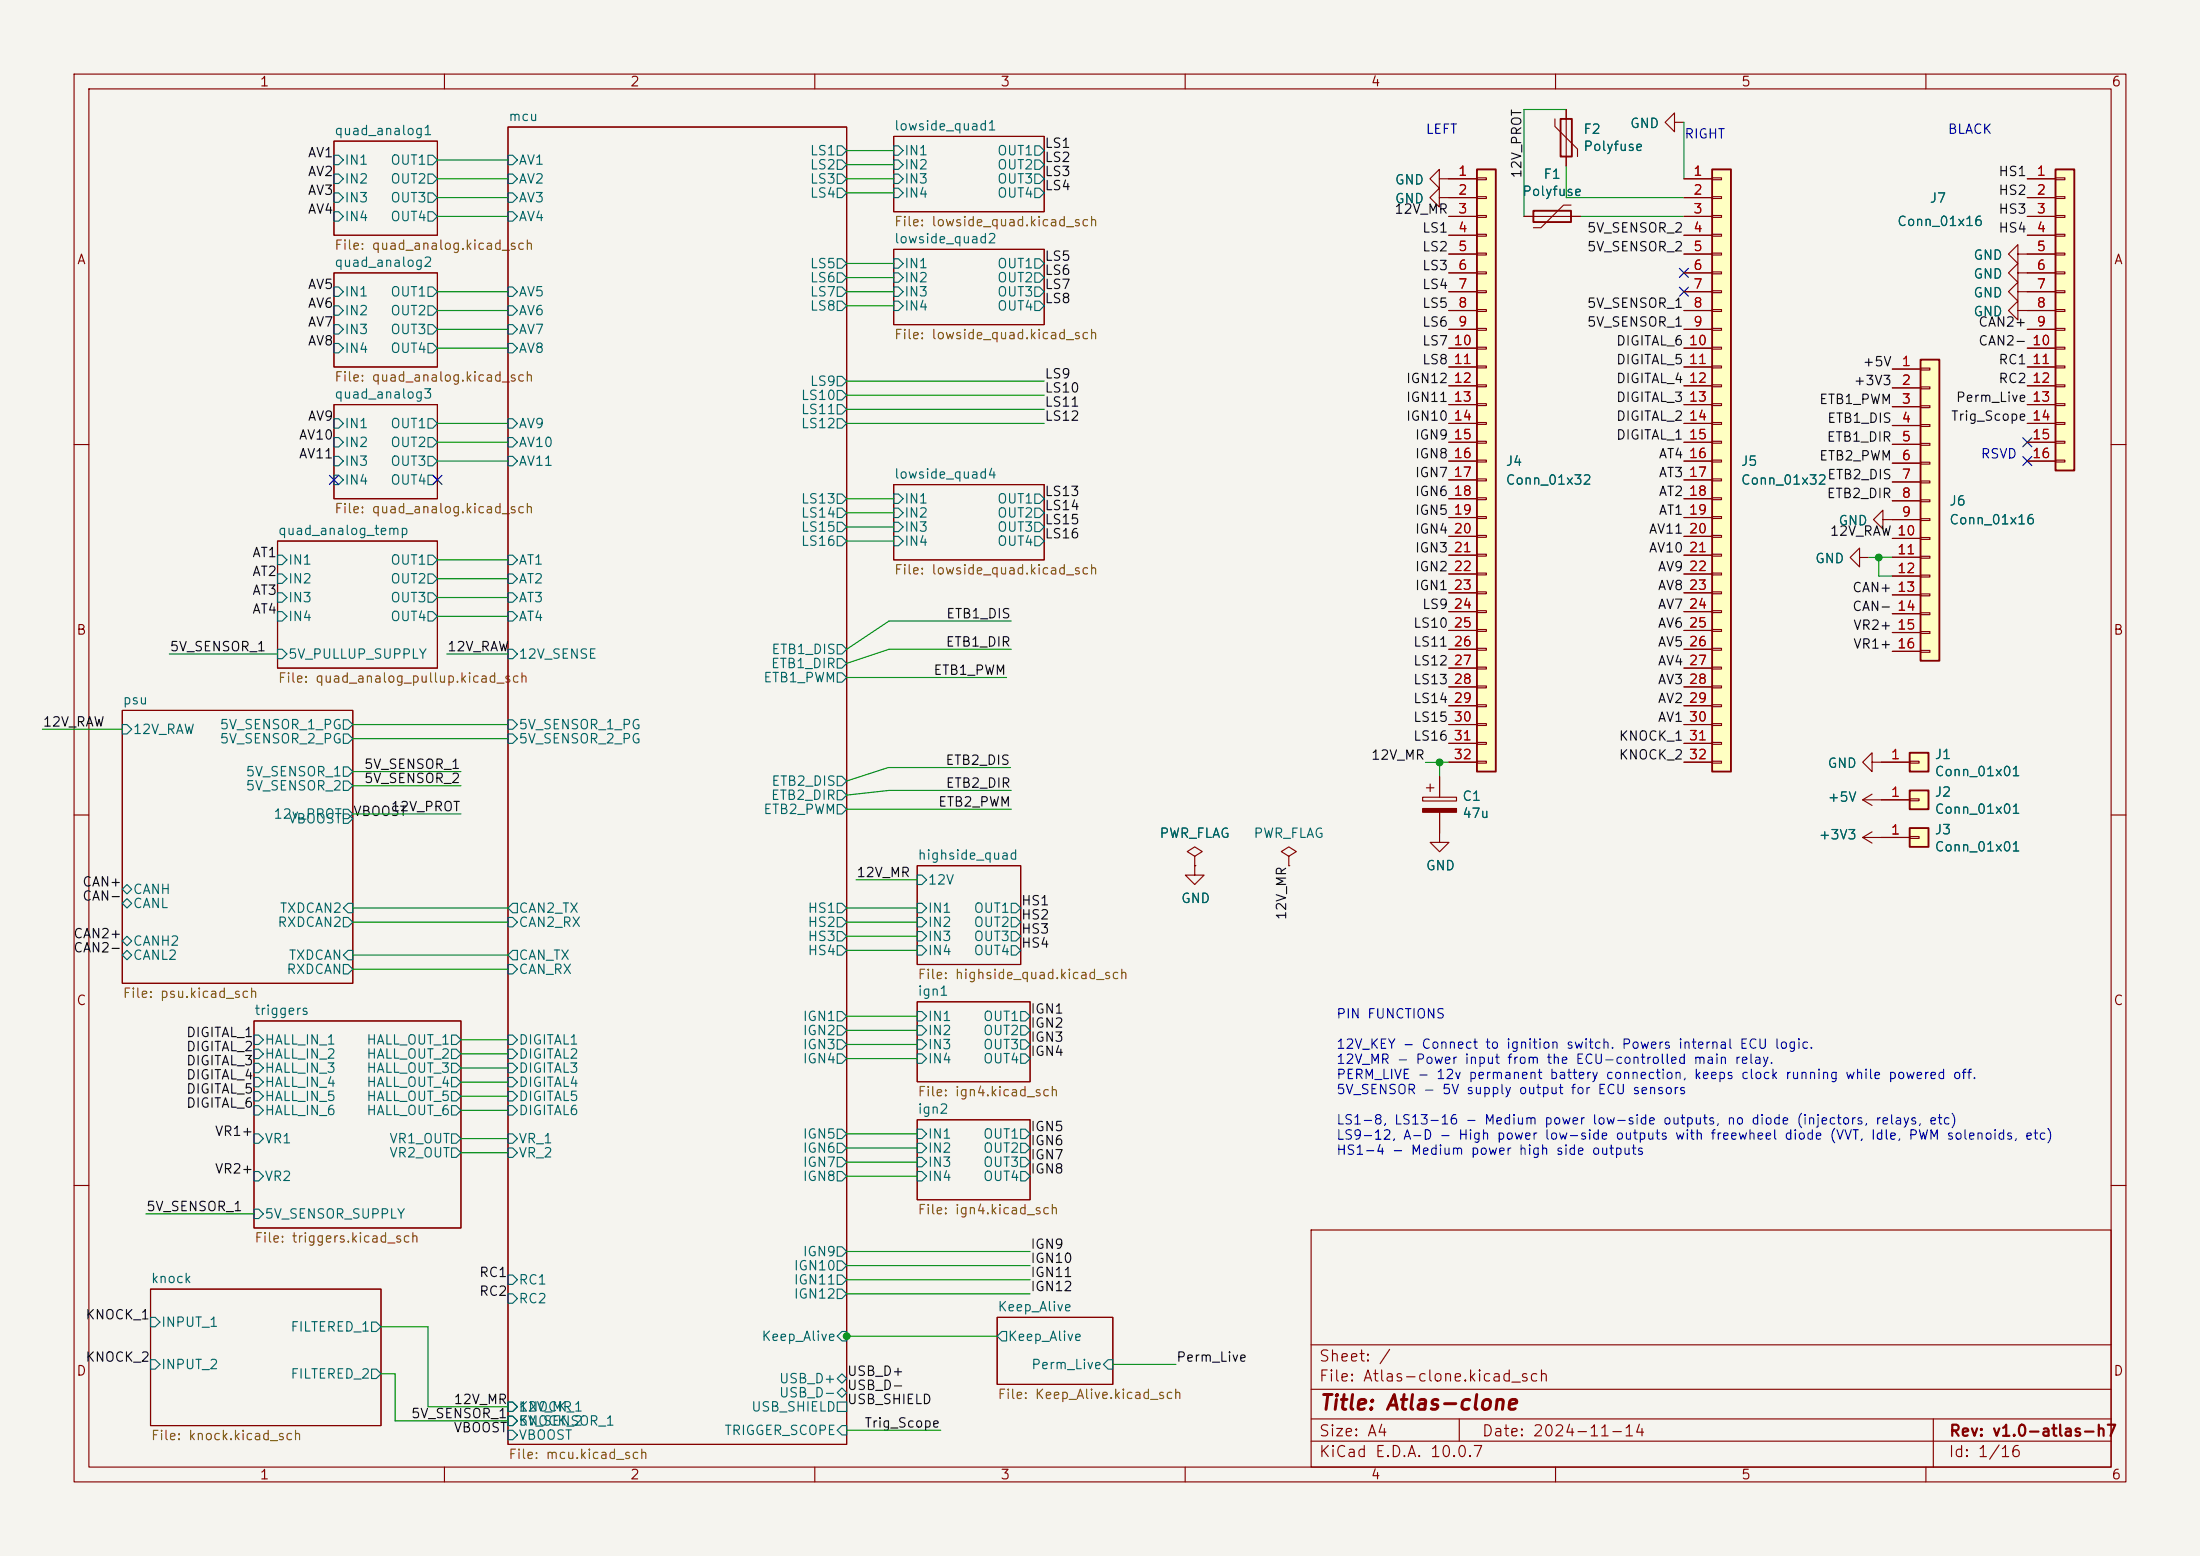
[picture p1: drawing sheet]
<svg xmlns="http://www.w3.org/2000/svg" width="297mm" height="210mm" viewBox="0 0 297 210" stroke-linecap="round" stroke-linejoin="round" font-family="sans-serif">
<path d="M0 0h297v210h-297z" fill="#f5f4ef" stroke="#f5f4ef" stroke-width=".14"/>
<g fill="none" stroke="#840000" stroke-width=".15">
<path d="M10 10h277v190h-277zM12 12h273v186h-273zM45.1 19.1h14v12.7h-14zM60 10v2M68.6 17.1h45.7v177.8h-45.7zM110 10v2M120.6 18.4h20.4v10.2h-20.4zM160 10v2M209.9 16v1.1l3.1 3v1M210 10v2M211.4 14.8v7.6M226.1 16.5v-1.3l-1.3 1.3 1.3 1.3v-1.3h1.2"/>
<path d="M260 10v2M45.1 36.8h14v12.7h-14zM120.6 33.7h20.4v10.1h-20.4zM272.4 36.8v-1.2l-1.3 1.2 1.3 1.3v-1.3h1.3M272.4 39.4v-1.3l-1.3 1.3 1.3 1.2v-1.2h1.3M45.1 54.6h14v12.7h-14zM272.4 41.9v-1.3l-1.3 1.3 1.3 1.3v-1.3h1.3M10 60h2M37.5 73h21.6v17.2h-21.6zM120.6 65.4h20.4v10.2h-20.4zM285 60h2M16.5 95.9h31.1v36.8h-31.1z"/>
<path d="M10 110h2M123.8 116.8h14v13.4h-14zM192.1 107.6h4.5v.5h-4.5zM192.6 106.3h1M193.1 105.8v1M194.3 104.8v2.8M194.3 109.6v2.8M285 110h2M34.3 137.8h27.9v27.9h-27.9zM123.8 135.2h15.3v10.8h-15.3zM123.8 151.1h15.3v10.8h-15.3zM10 160h2"/>
<path d="M20.3 174h31.1v18.4h-31.1zM134.6 177.8h15.6v9h-15.6zM177 166h108v32h-108zM285 160h2M60 198v2M110 198v2M160 198v2M177 194.5h108M177 191.5h108M177 187.5h108M177 181.5h108M197 191.5v3"/>
<path d="M210 198v2M260 198v2M261 191.5v6.5"/>
</g>
<g fill="none" stroke="#006464" stroke-width=".15">
<path d="M113 19.7h.7l.6 .6-.6 .7h-.7zM120.6 19.7h.7l.6 .6-.6 .7h-.7zM139.7 19.7h.6l.7 .6-.7 .7h-.6zM45.1 21h.6l.7 .6-.7 .6h-.6zM45.1 23.5h.6l.7 .6-.7 .7h-.6zM45.1 26h.6l.7 .7-.7 .6h-.6zM45.1 28.6h.6l.7 .6-.7 .6h-.6zM45.1 38.7h.6l.7 .7-.7 .6h-.6zM57.8 21h.6l.7 .6-.7 .6h-.6zM57.8 23.5h.6l.7 .6-.7 .7h-.6zM57.8 26h.6l.7 .7-.7 .6h-.6zM57.8 28.6h.6l.7 .6-.7 .6h-.6z"/>
<path d="M57.8 38.7h.6l.7 .7-.7 .6h-.6zM68.6 21h.6l.6 .6-.6 .6h-.6zM68.6 23.5h.6l.6 .6-.6 .7h-.6zM68.6 26h.6l.6 .7-.6 .6h-.6zM68.6 28.6h.6l.6 .6-.6 .6h-.6zM68.6 38.7h.6l.6 .7-.6 .6h-.6zM113 21.6h.7l.6 .6-.6 .7h-.7zM113 23.5h.7l.6 .6-.6 .7h-.7zM113 25.4h.7l.6 .6-.6 .7h-.7zM113 34.9h.7l.6 .7-.6 .6h-.7zM113 36.8h.7l.6 .7-.6 .6h-.7zM113 38.7h.7l.6 .7-.6 .6h-.7z"/>
<path d="M120.6 21.6h.7l.6 .6-.6 .7h-.7zM120.6 23.5h.7l.6 .6-.6 .7h-.7zM120.6 25.4h.7l.6 .6-.6 .7h-.7zM120.6 34.9h.7l.6 .7-.6 .6h-.7zM120.6 36.8h.7l.6 .7-.6 .6h-.7zM120.6 38.7h.7l.6 .7-.6 .6h-.7zM139.7 21.6h.6l.7 .6-.7 .7h-.6zM139.7 23.5h.6l.7 .6-.7 .7h-.6zM139.7 25.4h.6l.7 .6-.7 .7h-.6zM139.7 34.9h.6l.7 .7-.7 .6h-.6zM139.7 36.8h.6l.7 .7-.7 .6h-.6zM139.7 38.7h.6l.7 .7-.7 .6h-.6z"/>
<path d="M45.1 56.5h.6l.7 .7-.7 .6h-.6zM45.1 59.1h.6l.7 .6-.7 .6h-.6zM45.1 41.3h.6l.7 .6-.7 .6h-.6zM45.1 43.8h.6l.7 .7-.7 .6h-.6zM45.1 46.4h.6l.7 .6-.7 .6h-.6zM57.8 56.5h.6l.7 .7-.7 .6h-.6zM57.8 59.1h.6l.7 .6-.7 .6h-.6zM57.8 41.3h.6l.7 .6-.7 .6h-.6zM57.8 43.8h.6l.7 .7-.7 .6h-.6zM57.8 46.4h.6l.7 .6-.7 .6h-.6zM68.6 41.3h.6l.6 .6-.6 .6h-.6zM68.6 43.8h.6l.6 .7-.6 .6h-.6z"/>
<path d="M68.6 46.4h.6l.6 .6-.6 .6h-.6zM68.6 56.5h.6l.6 .7-.6 .6h-.6zM68.6 59.1h.6l.6 .6-.6 .6h-.6zM113 40.6h.7l.6 .7-.6 .6h-.7zM113 50.8h.7l.6 .6-.6 .7h-.7zM113 52.7h.7l.6 .6-.6 .7h-.7zM113 54.6h.7l.6 .6-.6 .7h-.7zM113 56.5h.7l.6 .7-.6 .6h-.7zM120.6 40.6h.7l.6 .7-.6 .6h-.7zM139.7 40.6h.6l.7 .7-.7 .6h-.6zM37.5 74.9h.6l.6 .7-.6 .6h-.6zM37.5 77.5h.6l.6 .6-.6 .6h-.6z"/>
<path d="M45.1 61.6h.6l.7 .6-.7 .7h-.6zM45.1 64.1h.6l.7 .7-.7 .6h-.6zM57.8 74.9h.6l.7 .7-.7 .6h-.6zM57.8 77.5h.6l.7 .6-.7 .6h-.6zM57.8 61.6h.6l.7 .6-.7 .7h-.6zM57.8 64.1h.6l.7 .7-.7 .6h-.6zM68.6 61.6h.6l.6 .6-.6 .7h-.6zM68.6 74.9h.6l.6 .7-.6 .6h-.6zM68.6 77.5h.6l.6 .6-.6 .6h-.6zM113 66.7h.7l.6 .6-.6 .6h-.7zM113 68.6h.7l.6 .6-.6 .7h-.7zM113 70.5h.7l.6 .6-.6 .7h-.7z"/>
<path d="M113 72.4h.7l.6 .6-.6 .7h-.7zM120.6 66.7h.7l.6 .6-.6 .6h-.7zM120.6 68.6h.7l.6 .6-.6 .7h-.7zM120.6 70.5h.7l.6 .6-.6 .7h-.7zM120.6 72.4h.7l.6 .6-.6 .7h-.7zM139.7 66.7h.6l.7 .6-.7 .6h-.6zM139.7 68.6h.6l.7 .6-.7 .7h-.6zM139.7 70.5h.6l.7 .6-.7 .7h-.6zM139.7 72.4h.6l.7 .6-.7 .7h-.6zM16.5 97.8h.6l.7 .6-.7 .7h-.6zM37.5 80h.6l.6 .6-.6 .7h-.6zM37.5 82.6h.6l.6 .6-.6 .6h-.6z"/>
<path d="M37.5 87.6h.6l.6 .7-.6 .6h-.6zM46.4 97.2h.6l.6 .6-.6 .6h-.6zM46.4 99.1h.6l.6 .6-.6 .6h-.6zM57.8 80h.6l.7 .6-.7 .7h-.6zM57.8 82.6h.6l.7 .6-.7 .6h-.6zM68.6 80h.6l.6 .6-.6 .7h-.6zM68.6 82.6h.6l.6 .6-.6 .6h-.6zM68.6 97.2h.6l.6 .6-.6 .6h-.6zM68.6 99.1h.6l.6 .6-.6 .6h-.6zM68.6 87.6h.6l.6 .7-.6 .6h-.6zM113 87h.7l.6 .6-.6 .7h-.7zM113 88.9h.7l.6 .6-.6 .7h-.7z"/>
<path d="M113 90.8h.7l.6 .6-.6 .7h-.7zM46.4 109.9h.6l.6 .6-.6 .6h-.6zM46.4 103.5h.6l.6 .6-.6 .7h-.6zM46.4 105.4h.6l.6 .6-.6 .7h-.6zM46.4 109.2h.6l.6 .7-.6 .6h-.6zM113 104.8h.7l.6 .6-.6 .6h-.7zM113 106.7h.7l.6 .6-.6 .7h-.7zM113 108.6h.7l.6 .6-.6 .7h-.7zM123.8 118.1h.7l.6 .6-.6 .7h-.7zM16.5 120l.6-.6 .7 .6-.7 .7zM16.5 127l.6-.6 .7 .6-.7 .6zM16.5 128.9l.6-.6 .7 .6-.7 .6z"/>
<path d="M17.1 121.3l.7 .6-.7 .7-.6-.7zM34.3 139.7h.6l.7 .6-.7 .7h-.6zM46.4 130.2h.6l.6 .6-.6 .6h-.6zM46.4 123.8h.6l.6 .7-.6 .6h-.6zM47 128.3h.6v1.2h-.6l-.6-.6zM47 121.9h.6v1.3h-.6l-.6-.6zM61 139.7h.6l.6 .6-.6 .7h-.6zM68.6 130.2h.6l.6 .6-.6 .6h-.6zM68.6 139.7h.6l.6 .6-.6 .7h-.6zM68.6 123.8h.6l.6 .7-.6 .6h-.6zM69.2 128.3h.6v1.2h-.6l-.6-.6zM69.2 121.9h.6v1.3h-.6l-.6-.6z"/>
<path d="M113 121.9h.7l.6 .7-.6 .6h-.7zM113 123.8h.7l.6 .7-.6 .6h-.7zM113 125.7h.7l.6 .7-.6 .6h-.7zM113 127.6h.7l.6 .7-.6 .6h-.7zM113 136.5h.7l.6 .7-.6 .6h-.7zM113 138.4h.7l.6 .7-.6 .6h-.7zM123.8 136.5h.7l.6 .7-.6 .6h-.7zM123.8 138.4h.7l.6 .7-.6 .6h-.7zM123.8 121.9h.7l.6 .7-.6 .6h-.7zM123.8 123.8h.7l.6 .7-.6 .6h-.7zM123.8 125.7h.7l.6 .7-.6 .6h-.7zM123.8 127.6h.7l.6 .7-.6 .6h-.7z"/>
<path d="M136.5 121.9h.7l.6 .7-.6 .6h-.7zM136.5 123.8h.7l.6 .7-.6 .6h-.7zM136.5 125.7h.7l.6 .7-.6 .6h-.7zM136.5 127.6h.7l.6 .7-.6 .6h-.7zM137.8 136.5h.6l.7 .7-.7 .6h-.6zM137.8 138.4h.6l.7 .7-.7 .6h-.6zM34.3 141.6h.6l.7 .6-.7 .7h-.6zM34.3 143.5h.6l.7 .6-.7 .7h-.6zM34.3 145.4h.6l.7 .7-.7 .6h-.6zM34.3 153h.6l.7 .7-.7 .6h-.6zM34.3 158.1h.6l.7 .7-.7 .6h-.6zM34.3 147.3h.6l.7 .7-.7 .6h-.6z"/>
<path d="M34.3 149.2h.6l.7 .7-.7 .6h-.6zM61 141.6h.6l.6 .6-.6 .7h-.6zM61 143.5h.6l.6 .6-.6 .7h-.6zM61 145.4h.6l.6 .7-.6 .6h-.6zM61 153h.6l.6 .7-.6 .6h-.6zM61 154.9h.6l.6 .7-.6 .6h-.6zM61 147.3h.6l.6 .7-.6 .6h-.6zM61 149.2h.6l.6 .7-.6 .6h-.6zM68.6 141.6h.6l.6 .6-.6 .7h-.6zM68.6 143.5h.6l.6 .6-.6 .7h-.6zM68.6 145.4h.6l.6 .7-.6 .6h-.6zM68.6 147.3h.6l.6 .7-.6 .6h-.6z"/>
<path d="M68.6 149.2h.6l.6 .7-.6 .6h-.6zM68.6 153h.6l.6 .7-.6 .6h-.6zM68.6 154.9h.6l.6 .7-.6 .6h-.6zM113 140.3h.7l.6 .7-.6 .6h-.7zM113 142.2h.7l.6 .7-.6 .6h-.7zM113 152.4h.7l.6 .6-.6 .7h-.7zM113 154.3h.7l.6 .6-.6 .7h-.7zM113 156.2h.7l.6 .6-.6 .7h-.7zM113 158.1h.7l.6 .7-.6 .6h-.7zM123.8 140.3h.7l.6 .7-.6 .6h-.7zM123.8 142.2h.7l.6 .7-.6 .6h-.7zM123.8 152.4h.7l.6 .6-.6 .7h-.7z"/>
<path d="M123.8 154.3h.7l.6 .6-.6 .7h-.7zM123.8 156.2h.7l.6 .6-.6 .7h-.7zM123.8 158.1h.7l.6 .7-.6 .6h-.7zM137.8 140.3h.6l.7 .7-.7 .6h-.6zM137.8 142.2h.6l.7 .7-.7 .6h-.6zM137.8 152.4h.6l.7 .6-.7 .7h-.6zM137.8 154.3h.6l.7 .6-.7 .7h-.6zM137.8 156.2h.6l.7 .6-.7 .7h-.6zM137.8 158.1h.6l.7 .7-.7 .6h-.6zM20.3 177.8h.7l.6 .6-.6 .7h-.7zM34.3 163.2h.6l.7 .6-.7 .7h-.6zM50.2 178.4h.6l.6 .7-.6 .6h-.6z"/>
<path d="M68.6 172.1h.6l.6 .6-.6 .7h-.6zM68.6 174.6h.6l.6 .7-.6 .6h-.6zM113 168.3h.7l.6 .6-.6 .6h-.7zM113 170.2h.7l.6 .6-.6 .7h-.7zM113 172.1h.7l.6 .6-.6 .7h-.7zM113 174h.7l.6 .6-.6 .7h-.7zM113.7 179.7h.6v1.3h-.6l-.7-.7zM20.3 183.5h.7l.6 .7-.6 .6h-.7zM50.2 184.8h.6l.6 .6-.6 .7h-.6zM68.6 189.2h.6l.6 .7-.6 .6h-.6zM68.6 191.1h.6l.6 .7-.6 .6h-.6zM68.6 193h.6l.6 .7-.6 .6h-.6z"/>
<path d="M113 188l.7-.7 .6 .7-.6 .6zM113 186.1l.7-.7 .6 .7-.6 .6zM113 189.2h1.3v1.3h-1.3zM113.7 192.4h.6v1.3h-.6l-.7-.7zM134.6 180.3l.7-.6h.6v1.3h-.6zM149.6 183.5h.6v1.3h-.6l-.6-.6z"/>
</g>
<path d="M192.1 109.1h4.5v.5h-4.5z" fill="#840000" stroke="#840000" stroke-width=".15"/>
<path d="M210.7 16h1.5v5.1h-1.5z" fill="none" stroke="#840000" stroke-width=".25"/>
<path d="M199.4 22.9h2.5v81.2h-2.5z" fill="#ffffc2"/>
<path d="M199.4 22.9h2.5v81.2h-2.5z" fill="none" stroke="#840000" stroke-width=".25"/>
<g fill="none" stroke="#840000" stroke-width=".15">
<path d="M195.6 24.1h3.8M195.6 26.7h3.8M195.6 29.2h3.8M195.6 31.8h3.8M195.6 34.3h3.8M195.6 36.8h3.8M195.6 39.4h3.8M199.4 24h1.3v.3h-1.3zM199.4 26.5h1.3v.3h-1.3zM199.4 29.1h1.3v.2h-1.3zM199.4 31.6h1.3v.3h-1.3zM199.4 34.2h1.3v.2h-1.3z"/>
<path d="M199.4 36.7h1.3v.3h-1.3zM199.4 39.2h1.3v.3h-1.3zM195.6 41.9h3.8M195.6 44.5h3.8M195.6 47h3.8M195.6 49.5h3.8M195.6 52.1h3.8M195.6 54.6h3.8M195.6 57.2h3.8M195.6 59.7h3.8M199.4 41.8h1.3v.2h-1.3zM199.4 44.3h1.3v.3h-1.3z"/>
<path d="M199.4 46.9h1.3v.2h-1.3zM199.4 49.4h1.3v.3h-1.3zM199.4 51.9h1.3v.3h-1.3zM199.4 54.5h1.3v.2h-1.3zM199.4 57h1.3v.3h-1.3zM199.4 59.6h1.3v.2h-1.3zM195.6 62.2h3.8M195.6 64.8h3.8M195.6 67.3h3.8M195.6 69.9h3.8M195.6 72.4h3.8M195.6 74.9h3.8"/>
<path d="M195.6 77.5h3.8M199.4 62.1h1.3v.3h-1.3zM199.4 64.6h1.3v.3h-1.3zM199.4 67.2h1.3v.2h-1.3zM199.4 69.7h1.3v.3h-1.3zM199.4 72.3h1.3v.2h-1.3zM199.4 74.8h1.3v.3h-1.3zM199.4 77.3h1.3v.3h-1.3zM199.4 79.9h1.3v.2h-1.3zM195.6 80h3.8M195.6 82.6h3.8M195.6 85.1h3.8"/>
<path d="M195.6 87.6h3.8M195.6 90.2h3.8M195.6 92.7h3.8M195.6 95.3h3.8M195.6 97.8h3.8M199.4 82.4h1.3v.3h-1.3zM199.4 85h1.3v.2h-1.3zM199.4 87.5h1.3v.3h-1.3zM199.4 90h1.3v.3h-1.3zM199.4 92.6h1.3v.2h-1.3zM199.4 95.1h1.3v.3h-1.3zM199.4 97.7h1.3v.2h-1.3z"/>
<path d="M195.6 100.3h3.8M195.6 102.9h3.8M199.4 100.2h1.3v.3h-1.3zM199.4 102.7h1.3v.3h-1.3zM251.5 108l1.2 .7M251.5 108h2.5M251.5 113l1.2 .8M251.5 113h2.5M252.7 107.2l-1.2 .8M252.7 112.3l-1.2 .7"/>
</g>
<path d="M257.8 106.7h2.5v2.5h-2.5z" fill="#ffffc2"/>
<path d="M257.8 106.7h2.5v2.5h-2.5z" fill="none" stroke="#840000" stroke-width=".25"/>
<path d="M254 108h3.8M257.8 107.8h1.3v.3h-1.3z" fill="none" stroke="#840000" stroke-width=".15"/>
<path d="M257.8 101.6h2.5v2.5h-2.5z" fill="#ffffc2"/>
<path d="M257.8 101.6h2.5v2.5h-2.5z" fill="none" stroke="#840000" stroke-width=".25"/>
<path d="M254 102.9h3.8M257.8 102.7h1.3v.3h-1.3z" fill="none" stroke="#840000" stroke-width=".15"/>
<path d="M257.8 111.8h2.5v2.5h-2.5z" fill="#ffffc2"/>
<path d="M207 28.4h5.1v1.6h-5.1zM257.8 111.8h2.5v2.5h-2.5z" fill="none" stroke="#840000" stroke-width=".25"/>
<path d="M205.7 29.2h7.7M212.1 27.7h-1l-3.1 3h-1M254 113h3.8M257.8 112.9h1.3v.3h-1.3z" fill="none" stroke="#840000" stroke-width=".15"/>
<path d="M277.5 22.9h2.5v40.6h-2.5z" fill="#ffffc2"/>
<path d="M277.5 22.9h2.5v40.6h-2.5z" fill="none" stroke="#840000" stroke-width=".25"/>
<g fill="none" stroke="#840000" stroke-width=".15">
<path d="M194.3 24.1v-1.2l-1.3 1.2 1.3 1.3v-1.3h1.3M194.3 26.7v-1.3l-1.3 1.3 1.3 1.2v-1.2h1.3M273.7 24.1h3.8M273.7 26.7h3.8M273.7 29.2h3.8M273.7 31.8h3.8M273.7 34.3h3.8M273.7 36.8h3.8M273.7 39.4h3.8M277.5 24h1.3v.3h-1.3zM277.5 26.5h1.3v.3h-1.3zM277.5 29.1h1.3v.2h-1.3z"/>
<path d="M277.5 31.6h1.3v.3h-1.3zM277.5 34.2h1.3v.2h-1.3zM277.5 36.7h1.3v.3h-1.3zM277.5 39.2h1.3v.3h-1.3zM273.7 41.9h3.8M273.7 44.5h3.8M273.7 47h3.8M273.7 49.5h3.8M273.7 52.1h3.8M273.7 54.6h3.8M273.7 57.2h3.8M273.7 59.7h3.8"/>
<path d="M277.5 41.8h1.3v.2h-1.3zM277.5 44.3h1.3v.3h-1.3zM277.5 46.9h1.3v.2h-1.3zM277.5 49.4h1.3v.3h-1.3zM277.5 51.9h1.3v.3h-1.3zM277.5 54.5h1.3v.2h-1.3zM277.5 57h1.3v.3h-1.3zM277.5 59.6h1.3v.2h-1.3zM273.7 62.2h3.8M277.5 62.1h1.3v.3h-1.3zM161.3 116.8v1.3h1.3l-1.3 1.3-1.3-1.3h1.3M161.3 115.6l1-.7-1-.6-1 .6 1 .7v1.2"/>
<path d="M161.3 116.8h.1M174 115.6l1-.7-1-.6-1 .6 1 .7v1.2M174 116.8h.1M194.3 112.4v1.3h1.3l-1.3 1.3-1.2-1.3h1.2"/>
</g>
<path d="M259.3 48.5h2.5v40.7h-2.5z" fill="#ffffc2"/>
<path d="M259.3 48.5h2.5v40.7h-2.5z" fill="none" stroke="#840000" stroke-width=".25"/>
<g fill="none" stroke="#840000" stroke-width=".15">
<path d="M255.5 49.8h3.8M255.5 52.3h3.8M255.5 54.9h3.8M255.5 57.4h3.8M255.5 60h3.8M259.3 49.7h1.2v.2h-1.2zM259.3 52.2h1.2v.3h-1.2zM259.3 54.8h1.2v.2h-1.2zM259.3 57.3h1.2v.3h-1.2zM259.3 59.8h1.2v.3h-1.2zM254.2 70.1v-1.2l-1.3 1.2 1.3 1.3v-1.3h5.1M255.5 62.5h3.8"/>
<path d="M255.5 65h3.8M255.5 67.6h3.8M255.5 72.7h3.8M255.5 75.2h3.8M255.5 77.7h3.8M259.3 62.4h1.2v.2h-1.2zM259.3 64.9h1.2v.3h-1.2zM259.3 67.5h1.2v.2h-1.2zM259.3 70h1.2v.3h-1.2zM259.3 72.5h1.2v.3h-1.2zM259.3 75.1h1.2v.2h-1.2zM259.3 77.6h1.2v.3h-1.2z"/>
<path d="M255.5 80.3h3.8M255.5 82.8h3.8M255.5 85.4h3.8M255.5 87.9h3.8M259.3 80.2h1.2v.2h-1.2zM259.3 82.7h1.2v.3h-1.2zM259.3 85.2h1.2v.3h-1.2zM259.3 87.8h1.2v.2h-1.2z"/>
</g>
<path d="M231.1 22.9h2.6v81.2h-2.6z" fill="#ffffc2"/>
<path d="M231.1 22.9h2.6v81.2h-2.6z" fill="none" stroke="#840000" stroke-width=".25"/>
<g fill="none" stroke="#840000" stroke-width=".15">
<path d="M211.4 14.8v1.2M195.6 24.1h3.8M195.6 26.7h3.8M195.6 29.2h3.8M195.6 31.8h3.8M195.6 34.3h3.8M195.6 36.8h3.8M195.6 39.4h3.8M205.7 29.2h1.3M211.4 21.1v1.3M212.1 29.2h1.3M227.3 24.1h3.8"/>
<path d="M227.3 26.7h3.8M227.3 29.2h3.8M227.3 31.8h3.8M227.3 34.3h3.8M227.3 36.8h3.8M227.3 39.4h3.8M231.1 24h1.3v.3h-1.3zM231.1 26.5h1.3v.3h-1.3zM231.1 29.1h1.3v.2h-1.3zM231.1 31.6h1.3v.3h-1.3zM231.1 34.2h1.3v.2h-1.3zM231.1 36.7h1.3v.3h-1.3z"/>
<path d="M231.1 39.2h1.3v.3h-1.3zM272.4 34.3v-1.3l-1.3 1.3 1.3 1.3v-1.3h5.1M273.7 24.1h3.8M273.7 26.7h3.8M273.7 29.2h3.8M273.7 31.8h3.8M273.7 36.8h3.8M273.7 39.4h3.8M195.6 41.9h3.8M195.6 44.5h3.8M195.6 47h3.8M195.6 49.5h3.8"/>
<path d="M195.6 52.1h3.8M195.6 54.6h3.8M195.6 57.2h3.8M195.6 59.7h3.8M227.3 41.9h3.8M227.3 44.5h3.8M227.3 47h3.8M227.3 49.5h3.8M227.3 52.1h3.8M227.3 54.6h3.8M227.3 57.2h3.8M227.3 59.7h3.8"/>
<path d="M231.1 41.8h1.3v.2h-1.3zM231.1 44.3h1.3v.3h-1.3zM231.1 46.9h1.3v.2h-1.3zM231.1 49.4h1.3v.3h-1.3zM231.1 51.9h1.3v.3h-1.3zM231.1 54.5h1.3v.2h-1.3zM231.1 57h1.3v.3h-1.3zM231.1 59.6h1.3v.2h-1.3zM255.5 49.8h3.8M255.5 52.3h3.8M255.5 54.9h3.8M255.5 57.4h3.8"/>
<path d="M255.5 60h3.8M273.7 41.9h3.8M273.7 44.5h3.8M273.7 47h3.8M273.7 49.5h3.8M273.7 52.1h3.8M273.7 54.6h3.8M273.7 57.2h3.8M273.7 59.7h3.8M195.6 62.2h3.8M195.6 64.8h3.8M195.6 67.3h3.8"/>
<path d="M195.6 69.9h3.8M195.6 72.4h3.8M195.6 74.9h3.8M195.6 77.5h3.8M227.3 62.2h3.8M227.3 64.8h3.8M227.3 67.3h3.8M227.3 69.9h3.8M227.3 72.4h3.8M227.3 74.9h3.8M227.3 77.5h3.8M231.1 62.1h1.3v.3h-1.3z"/>
<path d="M231.1 64.6h1.3v.3h-1.3zM231.1 67.2h1.3v.2h-1.3zM231.1 69.7h1.3v.3h-1.3zM231.1 72.3h1.3v.2h-1.3zM231.1 74.8h1.3v.3h-1.3zM231.1 77.3h1.3v.3h-1.3zM231.1 79.9h1.3v.2h-1.3zM251 75.2v-1.2l-1.2 1.2 1.2 1.3v-1.3h1.3M255.5 62.5h3.8M255.5 65h3.8M255.5 67.6h3.8M255.5 70.1h3.8"/>
<path d="M255.5 72.7h3.8M255.5 75.2h3.8M255.5 77.7h3.8M273.7 62.2h3.8M195.6 80h3.8M195.6 82.6h3.8M195.6 85.1h3.8M195.6 87.6h3.8M195.6 90.2h3.8M195.6 92.7h3.8M195.6 95.3h3.8M195.6 97.8h3.8"/>
<path d="M227.3 80h3.8M227.3 82.6h3.8M227.3 85.1h3.8M227.3 87.6h3.8M227.3 90.2h3.8M227.3 92.7h3.8M227.3 95.3h3.8M227.3 97.8h3.8M231.1 82.4h1.3v.3h-1.3zM231.1 85h1.3v.2h-1.3zM231.1 87.5h1.3v.3h-1.3zM231.1 90h1.3v.3h-1.3z"/>
<path d="M231.1 92.6h1.3v.2h-1.3zM231.1 95.1h1.3v.3h-1.3zM231.1 97.7h1.3v.2h-1.3zM255.5 80.3h3.8M255.5 82.8h3.8M255.5 85.4h3.8M255.5 87.9h3.8M161.3 116.8h.1M194.3 104.8v2.8M194.3 109.6v2.8M195.6 100.3h3.8M195.6 102.9h3.8"/>
<path d="M227.3 100.3h3.8M227.3 102.9h3.8M231.1 100.2h1.3v.3h-1.3zM231.1 102.7h1.3v.3h-1.3zM252.7 102.9v-1.3l-1.2 1.3 1.2 1.2v-1.2h5.1M254 113h3.8M254 108h3.8"/>
</g>
<g fill="none" stroke="#009600" stroke-width=".15">
<path d="M211.4 14.8h-5.7v14.4M227.3 16.5v7.6M59.1 26.7h9.5M59.1 29.2h9.5M59.1 39.4h9.5M59.1 24.1h9.5M59.1 21.6h9.5M114.3 22.2h6.3M114.3 35.6h6.3M114.3 39.4h6.3M114.3 24.1h6.3M114.3 37.5h6.3"/>
<path d="M114.3 20.3h6.3M114.3 26h6.3M211.4 22.4l.1 4.3h15.8M213.4 29.2h13.9M59.1 57.2h9.5M59.1 47h9.5M59.1 59.7h9.5M59.1 41.9h9.5M59.1 44.5h9.5M114.3 57.2h26.7M114.3 41.3h6.3M114.3 51.4h26.7"/>
<path d="M114.3 53.3h26.7M114.3 55.2h26.7M59.1 78.1h9.5M59.1 75.6h9.5M59.1 62.2h9.5M114.3 69.2h6.3M114.3 73h6.3M114.3 71.1h6.3M114.3 67.3h6.3M252.3 75.2h1.3M255.5 75.2h-1.9v2.5h1.9M5.7 98.4h10.8"/>
<path d="M22.9 88.3h14.6M47.6 99.7h21M47.6 97.8h21M59.1 83.2h9.5M59.1 80.6h9.5M60.3 88.3h8.3M114.3 91.4h21.6M136.5 83.8h-16.5l-5.7 3.8M136.5 87.6h-16.5l-5.7 1.9M47.6 104.1h14.6M47.6 109.9h14.6M47.6 106h14.6"/>
<path d="M114.3 109.2h22.2M115.6 118.7h8.2M136.4 103.6h-16.5l-5.6 1.8M136.5 106.7h-16.5l-5.7 .6M192.4 102.9h1.9M194.3 102.9v1.9M195.6 102.9h-1.3M47.6 122.6h21M47.6 128.9h21M47.6 130.8h21M47.6 124.5h21M114.3 122.6h9.5"/>
<path d="M114.3 124.5h9.5M114.3 137.2h9.5M114.3 126.4h9.5M114.3 139.1h9.5M114.3 128.3h9.5M62.2 155.6h6.4M62.2 149.9h6.4M62.2 153.7h6.4M62.2 148h6.4M62.2 146.1h6.4M62.2 140.3h6.4M62.2 142.2h6.4"/>
<path d="M62.2 144.1h6.4M114.3 154.9h9.5M114.3 156.8h9.5M114.3 153h9.5M114.3 158.8h9.5M114.3 142.9h9.5M114.3 141h9.5M19.7 163.8h14.6M51.4 179.1h6.4v10.8h10.8M114.3 168.9h24.8M114.3 172.7h24.8M114.3 170.8h24.8"/>
<path d="M114.3 174.6h24.8M51.4 185.4h1.9v6.4h15.3M114.3 193h12.7M114.3 180.3h20.3M114.3 180.3h.1M150.2 184.2h8.5"/>
</g>
<path d="M226.7 38.8l1.2 1.2M226.7 36.2l1.2 1.2M227.9 38.8l-1.2 1.2M227.9 36.2l-1.2 1.2M273.1 59.1l1.2 1.2M274.3 59.1l-1.2 1.2M44.5 64.2l1.2 1.2M45.7 64.2l-1.2 1.2M58.4 64.2l1.3 1.2M59.7 64.2l-1.3 1.2M273.1 61.6l1.2 1.2M274.3 61.6l-1.2 1.2" fill="none" stroke="#000084" stroke-width=".15"/>
<g fill="#009600" stroke="#009600" stroke-width=".14">
<circle cx="194.3" cy="102.9" r=".46"/>
<circle cx="253.6" cy="75.2" r=".46"/>
<circle cx="114.3" cy="180.3" r=".46"/>
</g>
<text font-size="2" fill="#840000" x="178" y="190.8">Title: Atlas-clone</text>
<g font-size="1.5" fill="#840000">
<text x="178" y="184.1">Sheet: /</text>
<text x="178" y="186.8">File: Atlas-clone.kicad_sch</text>
<text x="178" y="197">KiCad E.D.A. 10.0.7</text>
<text x="178" y="194.2">Size: A4</text>
<text x="200" y="194.2">Date: 2024-11-14</text>
<text x="263" y="197">Id: 1/16</text>
<text x="263" y="194.2">Rev: v1.0-atlas-h7</text>
</g>
<g font-size="1.3" fill="#840000">
<text x="35" y="12">1</text>
<text x="85" y="12">2</text>
<text x="135" y="12">3</text>
<text x="185" y="12">4</text>
<text x="235" y="12">5</text>
<text x="285" y="12">6</text>
<text x="10.3" y="36">A</text>
<text x="285.3" y="36">A</text>
<text x="10.2" y="86">B</text>
<text x="285.2" y="86">B</text>
<text x="10.2" y="136">C</text>
<text x="285.2" y="136">C</text>
<text x="10.2" y="186">D</text>
<text x="285.2" y="186">D</text>
<text x="35" y="200">1</text>
<text x="85" y="200">2</text>
<text x="135" y="200">3</text>
<text x="185" y="200">4</text>
<text x="235" y="200">5</text>
<text x="285" y="200">6</text>
</g>
<g font-size="1.3" fill="#006464">
<text x="68.6" y="16.7">mcu</text>
<text x="120.6" y="17.9">lowside_quad1</text>
<text x="220" y="17.6">GND</text>
<text x="45.1" y="18.6">quad_analog1</text>
<text x="46.4" y="22.6">IN1</text>
<text x="52.6" y="22.6">OUT1</text>
<text x="69.9" y="22.6">AV1</text>
<text x="109.3" y="21.3">LS1</text>
<text x="109.3" y="23.2">LS2</text>
<text x="122" y="21.3">IN1</text>
<text x="122" y="23.2">IN2</text>
<text x="134.5" y="21.3">OUT1</text>
<text x="134.5" y="23.2">OUT2</text>
<text x="213.7" y="18.4">F2</text>
<text x="213.7" y="20.7">Polyfuse</text>
<text x="46.4" y="25.1">IN2</text>
<text x="46.4" y="27.6">IN3</text>
<text x="52.6" y="25.1">OUT2</text>
<text x="52.6" y="27.6">OUT3</text>
<text x="69.9" y="25.1">AV2</text>
<text x="69.9" y="27.6">AV3</text>
<text x="109.3" y="25.1">LS3</text>
<text x="109.3" y="27">LS4</text>
<text x="122" y="25.1">IN3</text>
<text x="122" y="27">IN4</text>
<text x="134.5" y="25.1">OUT3</text>
<text x="134.5" y="27">OUT4</text>
<text x="188.2" y="25.2">GND</text>
<text x="188.2" y="27.8">GND</text>
<text x="205.4" y="26.8">Polyfuse</text>
<text x="208.3" y="24.5">F1</text>
<text x="260.4" y="27.7">J7</text>
<text x="46.4" y="30.2">IN4</text>
<text x="52.6" y="30.2">OUT4</text>
<text x="69.9" y="30.2">AV4</text>
<text x="120.6" y="33.2">lowside_quad2</text>
<text x="256" y="30.8">Conn_01x16</text>
<text x="266.3" y="35.4">GND</text>
<text x="45.1" y="36.3">quad_analog2</text>
<text x="46.4" y="40.3">IN1</text>
<text x="52.6" y="40.3">OUT1</text>
<text x="69.9" y="40.3">AV5</text>
<text x="109.3" y="36.5">LS5</text>
<text x="109.3" y="38.4">LS6</text>
<text x="109.3" y="40.3">LS7</text>
<text x="122" y="36.5">IN1</text>
<text x="122" y="38.4">IN2</text>
<text x="122" y="40.3">IN3</text>
<text x="134.5" y="36.5">OUT1</text>
<text x="134.5" y="38.4">OUT2</text>
<text x="134.5" y="40.3">OUT3</text>
<text x="266.3" y="37.9">GND</text>
<text x="266.3" y="40.5">GND</text>
<text x="46.4" y="42.9">IN2</text>
<text x="46.4" y="45.4">IN3</text>
<text x="46.4" y="48">IN4</text>
<text x="52.6" y="42.9">OUT2</text>
<text x="52.6" y="45.4">OUT3</text>
<text x="52.6" y="48">OUT4</text>
<text x="69.9" y="42.9">AV6</text>
<text x="69.9" y="45.4">AV7</text>
<text x="69.9" y="48">AV8</text>
<text x="109.3" y="42.2">LS8</text>
<text x="122" y="42.2">IN4</text>
<text x="134.5" y="42.2">OUT4</text>
<text x="266.3" y="43">GND</text>
<text x="109.3" y="52.4">LS9</text>
<text x="45.1" y="54.1">quad_analog3</text>
<text x="46.4" y="58.1">IN1</text>
<text x="52.6" y="58.1">OUT1</text>
<text x="69.9" y="58.1">AV9</text>
<text x="108" y="54.3">LS10</text>
<text x="108" y="56.2">LS11</text>
<text x="108" y="58.1">LS12</text>
<text x="46.4" y="60.7">IN2</text>
<text x="46.4" y="63.2">IN3</text>
<text x="46.4" y="65.7">IN4</text>
<text x="52.6" y="60.7">OUT2</text>
<text x="52.6" y="63.2">OUT3</text>
<text x="52.6" y="65.7">OUT4</text>
<text x="69.9" y="60.7">AV10</text>
<text x="69.9" y="63.2">AV11</text>
<text x="120.6" y="64.9">lowside_quad4</text>
<text x="203.2" y="63.2">J4</text>
<text x="203.2" y="65.7">Conn_01x32</text>
<text x="234.9" y="63.2">J5</text>
<text x="234.9" y="65.7">Conn_01x32</text>
<text x="108" y="68.3">LS13</text>
<text x="108" y="70.2">LS14</text>
<text x="122" y="68.3">IN1</text>
<text x="122" y="70.2">IN2</text>
<text x="134.5" y="68.3">OUT1</text>
<text x="134.5" y="70.2">OUT2</text>
<text x="248.1" y="71.2">GND</text>
<text x="263.1" y="68.6">J6</text>
<text x="263.1" y="71.1">Conn_01x16</text>
<text x="37.4" y="72.5">quad_analog_temp</text>
<text x="38.8" y="76.5">IN1</text>
<text x="52.6" y="76.5">OUT1</text>
<text x="69.9" y="76.5">AT1</text>
<text x="108" y="72.1">LS15</text>
<text x="108" y="74">LS16</text>
<text x="122" y="72.1">IN3</text>
<text x="122" y="74">IN4</text>
<text x="134.5" y="72.1">OUT3</text>
<text x="134.5" y="74">OUT4</text>
<text x="245" y="76.3">GND</text>
<text x="38.8" y="79.1">IN2</text>
<text x="38.8" y="81.6">IN3</text>
<text x="52.6" y="79.1">OUT2</text>
<text x="52.6" y="81.6">OUT3</text>
<text x="69.9" y="79.1">AT2</text>
<text x="69.9" y="81.6">AT3</text>
<text x="38.8" y="84.1">IN4</text>
<text x="38.8" y="89.2">5V_PULLUP_SUPPLY</text>
<text x="52.6" y="84.1">OUT4</text>
<text x="69.9" y="84.1">AT4</text>
<text x="69.9" y="89.2">12V_SENSE</text>
<text x="104.1" y="88.6">ETB1_DIS</text>
<text x="16.5" y="95.4">psu</text>
<text x="103" y="92.4">ETB1_PWM</text>
<text x="104" y="90.5">ETB1_DIR</text>
<text x="17.9" y="99.4">12V_RAW</text>
<text x="29.6" y="98.8">5V_SENSOR_1_PG</text>
<text x="29.6" y="100.7">5V_SENSOR_2_PG</text>
<text x="69.9" y="98.8">5V_SENSOR_1_PG</text>
<text x="69.9" y="100.7">5V_SENSOR_2_PG</text>
<text x="33.1" y="105.1">5V_SENSOR_1</text>
<text x="33.1" y="107">5V_SENSOR_2</text>
<text x="104.1" y="106.4">ETB2_DIS</text>
<text x="246.6" y="104">GND</text>
<text x="261.1" y="107.8">J2</text>
<text x="261.1" y="102.8">J1</text>
<text x="261.1" y="105.1">Conn_01x01</text>
<text x="36.8" y="110.8">12v_PROT</text>
<text x="38.8" y="111.5">VBOOST</text>
<text x="103" y="110.2">ETB2_PWM</text>
<text x="104" y="108.3">ETB2_DIR</text>
<text x="156.4" y="113.4">PWR_FLAG</text>
<text x="169.1" y="113.4">PWR_FLAG</text>
<text x="197.3" y="108.4">C1</text>
<text x="197.3" y="110.7">47u</text>
<text x="245.4" y="113.6">+3V3</text>
<text x="246.6" y="108.5">+5V</text>
<text x="261.1" y="110.2">Conn_01x01</text>
<text x="261.1" y="112.9">J3</text>
<text x="123.8" y="116.3">highside_quad</text>
<text x="125.2" y="119.7">12V</text>
<text x="192.4" y="117.8">GND</text>
<text x="261.1" y="115.2">Conn_01x01</text>
<text x="17.9" y="121">CANH</text>
<text x="17.9" y="122.9">CANL</text>
<text x="37.4" y="125.4">RXDCAN2</text>
<text x="37.7" y="123.5">TXDCAN2</text>
<text x="69.9" y="123.5">CAN2_TX</text>
<text x="69.9" y="125.4">CAN2_RX</text>
<text x="109" y="123.5">HS1</text>
<text x="109" y="125.4">HS2</text>
<text x="125.2" y="123.5">IN1</text>
<text x="125.2" y="125.4">IN2</text>
<text x="131.4" y="123.5">OUT1</text>
<text x="131.4" y="125.4">OUT2</text>
<text x="159.4" y="122.2">GND</text>
<text x="17.9" y="128">CANH2</text>
<text x="17.9" y="129.9">CANL2</text>
<text x="38.6" y="131.8">RXDCAN</text>
<text x="38.9" y="129.9">TXDCAN</text>
<text x="69.9" y="129.9">CAN_TX</text>
<text x="69.9" y="131.8">CAN_RX</text>
<text x="109" y="127.3">HS3</text>
<text x="109" y="129.2">HS4</text>
<text x="125.2" y="127.3">IN3</text>
<text x="125.2" y="129.2">IN4</text>
<text x="131.4" y="127.3">OUT3</text>
<text x="131.4" y="129.2">OUT4</text>
<text x="34.3" y="137.3">triggers</text>
<text x="123.8" y="134.7">ign1</text>
<text x="35.6" y="141.3">HALL_IN_1</text>
<text x="35.6" y="143.2">HALL_IN_2</text>
<text x="49.4" y="141.3">HALL_OUT_1</text>
<text x="49.4" y="143.2">HALL_OUT_2</text>
<text x="69.9" y="141.3">DIGITAL1</text>
<text x="69.9" y="143.2">DIGITAL2</text>
<text x="108.3" y="138.1">IGN1</text>
<text x="108.3" y="140">IGN2</text>
<text x="108.3" y="141.9">IGN3</text>
<text x="108.3" y="143.8">IGN4</text>
<text x="125.2" y="138.1">IN1</text>
<text x="125.2" y="140">IN2</text>
<text x="125.2" y="141.9">IN3</text>
<text x="125.2" y="143.8">IN4</text>
<text x="132.6" y="138.1">OUT1</text>
<text x="132.6" y="140">OUT2</text>
<text x="132.6" y="141.9">OUT3</text>
<text x="132.6" y="143.8">OUT4</text>
<text x="35.6" y="145.1">HALL_IN_3</text>
<text x="35.6" y="147">HALL_IN_4</text>
<text x="35.6" y="148.9">HALL_IN_5</text>
<text x="49.4" y="145.1">HALL_OUT_3</text>
<text x="49.4" y="147">HALL_OUT_4</text>
<text x="49.4" y="148.9">HALL_OUT_5</text>
<text x="69.9" y="145.1">DIGITAL3</text>
<text x="69.9" y="147">DIGITAL4</text>
<text x="69.9" y="148.9">DIGITAL5</text>
<text x="35.6" y="154.6">VR1</text>
<text x="35.6" y="150.8">HALL_IN_6</text>
<text x="49.4" y="150.8">HALL_OUT_6</text>
<text x="52.5" y="154.6">VR1_OUT</text>
<text x="69.9" y="150.8">DIGITAL6</text>
<text x="69.9" y="154.6">VR_1</text>
<text x="108.3" y="154">IGN5</text>
<text x="108.3" y="155.9">IGN6</text>
<text x="123.8" y="150.6">ign2</text>
<text x="125.2" y="154">IN1</text>
<text x="125.2" y="155.9">IN2</text>
<text x="132.6" y="154">OUT1</text>
<text x="132.6" y="155.9">OUT2</text>
<text x="35.6" y="159.7">VR2</text>
<text x="52.5" y="156.5">VR2_OUT</text>
<text x="69.9" y="156.5">VR_2</text>
<text x="108.3" y="157.8">IGN7</text>
<text x="108.3" y="159.7">IGN8</text>
<text x="125.2" y="157.8">IN3</text>
<text x="125.2" y="159.7">IN4</text>
<text x="132.6" y="157.8">OUT3</text>
<text x="132.6" y="159.7">OUT4</text>
<text x="35.6" y="164.8">5V_SENSOR_SUPPLY</text>
<text x="20.3" y="173.5">knock</text>
<text x="69.9" y="173.7">RC1</text>
<text x="107.1" y="171.8">IGN10</text>
<text x="107.1" y="173.7">IGN11</text>
<text x="108.3" y="169.9">IGN9</text>
<text x="21.7" y="179.4">INPUT_1</text>
<text x="69.9" y="176.2">RC2</text>
<text x="107.1" y="175.6">IGN12</text>
<text x="134.6" y="177.3">Keep_Alive</text>
<text x="21.7" y="185.1">INPUT_2</text>
<text x="39.1" y="180">FILTERED_1</text>
<text x="102.7" y="181.3">Keep_Alive</text>
<text x="136" y="181.3">Keep_Alive</text>
<text x="139.1" y="185.1">Perm_Live</text>
<text x="39.1" y="186.4">FILTERED_2</text>
<text x="69.9" y="190.8">12V_MR</text>
<text x="69.9" y="190.8">KNOCK_1</text>
<text x="101.3" y="190.8">USB_SHIELD</text>
<text x="105.1" y="188.9">USB_D-</text>
<text x="105.1" y="187">USB_D+</text>
<text x="69.9" y="192.7">5V_SENSOR_1</text>
<text x="69.9" y="194.6">VBOOST</text>
<text x="69.9" y="192.7">KNOCK_2</text>
<text x="97.7" y="194">TRIGGER_SCOPE</text>
</g>
<g font-size="1.3" fill="#0f0f0f">
<text x="41.5" y="21.6">AV1</text>
<text x="140.9" y="22.2">LS2</text>
<text x="140.9" y="20.3">LS1</text>
<text x="41.5" y="24.1">AV2</text>
<text x="41.5" y="29.2">AV4</text>
<text x="41.5" y="26.6">AV3</text>
<text x="140.9" y="26">LS4</text>
<text x="140.9" y="24.1">LS3</text>
<text x="188.2" y="29.2">12V_MR</text>
<text x="205.7" y="24.2" transform="rotate(-90 205.7 24.2)">12V_PROT</text>
<text x="269.7" y="24.1">HS1</text>
<text x="269.7" y="29.2">HS3</text>
<text x="269.7" y="26.6">HS2</text>
<text x="140.9" y="35.5">LS5</text>
<text x="191.9" y="31.7">LS1</text>
<text x="191.9" y="34.3">LS2</text>
<text x="214.2" y="34.3">5V_SENSOR_2</text>
<text x="214.2" y="31.7">5V_SENSOR_2</text>
<text x="269.7" y="31.7">HS4</text>
<text x="41.5" y="39.3">AV5</text>
<text x="41.5" y="41.9">AV6</text>
<text x="140.9" y="39.3">LS7</text>
<text x="140.9" y="37.4">LS6</text>
<text x="140.9" y="41.2">LS8</text>
<text x="191.9" y="36.8">LS3</text>
<text x="191.9" y="39.3">LS4</text>
<text x="191.9" y="41.9">LS5</text>
<text x="214.2" y="41.9">5V_SENSOR_1</text>
<text x="41.5" y="44.4">AV7</text>
<text x="41.5" y="47">AV8</text>
<text x="191.9" y="44.4">LS6</text>
<text x="191.9" y="47">LS7</text>
<text x="214.2" y="44.4">5V_SENSOR_1</text>
<text x="218.1" y="47">DIGITAL_6</text>
<text x="267" y="47">CAN2- 10</text>
<text x="267" y="44.4">CAN2+</text>
<text x="140.9" y="53.3">LS10</text>
<text x="140.9" y="51.4">LS9</text>
<text x="189.7" y="52">IGN12</text>
<text x="191.9" y="49.5">LS8</text>
<text x="218.1" y="52">DIGITAL_4</text>
<text x="218.1" y="49.5">DIGITAL_5</text>
<text x="250.2" y="52.3">+3V3</text>
<text x="251.4" y="49.8">+5V</text>
<text x="269.7" y="52">RC2</text>
<text x="269.7" y="49.5">RC1</text>
<text x="40.3" y="59.7">AV10</text>
<text x="41.5" y="57.1">AV9</text>
<text x="140.9" y="57.1">LS12</text>
<text x="140.9" y="55.2">LS11</text>
<text x="189.7" y="54.6">IGN11</text>
<text x="189.7" y="57.1">IGN10</text>
<text x="190.9" y="59.7">IGN9</text>
<text x="218.1" y="57.1">DIGITAL_2</text>
<text x="218.1" y="54.6">DIGITAL_3</text>
<text x="218.1" y="59.7">DIGITAL_1</text>
<text x="245.5" y="54.8">ETB1_PWM</text>
<text x="246.5" y="59.9">ETB1_DIR</text>
<text x="246.6" y="57.4">ETB1_DIS</text>
<text x="263.3" y="57.1">Trig_Scope 14</text>
<text x="264" y="54.6">Perm_Live 13</text>
<text x="40.3" y="62.2">AV11</text>
<text x="190.9" y="64.7">IGN7</text>
<text x="190.9" y="62.2">IGN8</text>
<text x="223.8" y="62.2">AT4</text>
<text x="223.8" y="64.7">AT3</text>
<text x="245.5" y="62.5">ETB2_PWM</text>
<text x="246.6" y="65">ETB2_DIS</text>
<text x="140.9" y="71.1">LS15</text>
<text x="140.9" y="69.2">LS14</text>
<text x="140.9" y="67.3">LS13</text>
<text x="190.9" y="69.8">IGN5</text>
<text x="190.9" y="67.3">IGN6</text>
<text x="223.8" y="67.3">AT2</text>
<text x="223.8" y="69.8">AT1</text>
<text x="246.5" y="67.5">ETB2_DIR</text>
<text x="34" y="75.5">AT1</text>
<text x="140.9" y="73">LS16</text>
<text x="190.9" y="72.4">IGN4</text>
<text x="190.9" y="74.9">IGN3</text>
<text x="190.9" y="77.4">IGN2</text>
<text x="222.5" y="72.4">AV11</text>
<text x="222.5" y="74.9">AV10</text>
<text x="223.7" y="77.4">AV9</text>
<text x="247" y="72.6">12V_RAW 10</text>
<text x="34" y="80.6">AT3</text>
<text x="34" y="78.1">AT2</text>
<text x="34" y="83.1">AT4</text>
<text x="127.6" y="83.8">ETB1_DIS</text>
<text x="190.9" y="80">IGN1</text>
<text x="191.9" y="82.5">LS9</text>
<text x="223.7" y="80">AV8</text>
<text x="223.7" y="82.5">AV7</text>
<text x="250" y="82.8">CAN- 14</text>
<text x="250" y="80.2">CAN+ 13</text>
<text x="22.8" y="88.2">5V_SENSOR_1</text>
<text x="60.3" y="88.2">12V_RAW</text>
<text x="127.6" y="87.6">ETB1_DIR</text>
<text x="190.7" y="85.1">LS10</text>
<text x="190.7" y="87.6">LS11</text>
<text x="223.7" y="85.1">AV6</text>
<text x="223.7" y="87.6">AV5</text>
<text x="250.1" y="87.9">VR1+ 16</text>
<text x="250.1" y="85.3">VR2+ 15</text>
<text x="125.9" y="91.4">ETB1_PWM</text>
<text x="190.7" y="95.2">LS14</text>
<text x="190.7" y="90.1">LS12</text>
<text x="190.7" y="92.7">LS13</text>
<text x="223.7" y="92.7">AV3</text>
<text x="223.7" y="90.1">AV4</text>
<text x="223.7" y="95.2">AV2</text>
<text x="5.7" y="98.4">12V_RAW</text>
<text x="190.7" y="100.3">LS16</text>
<text x="190.7" y="97.8">LS15</text>
<text x="218.5" y="100.3">KNOCK_1</text>
<text x="223.7" y="97.8">AV1</text>
<text x="49.1" y="106">5V_SENSOR_2</text>
<text x="49.1" y="104.1">5V_SENSOR_1</text>
<text x="127.6" y="103.6">ETB2_DIS</text>
<text x="127.6" y="106.6">ETB2_DIR</text>
<text x="185" y="102.9">12V_MR</text>
<text x="218.5" y="102.8">KNOCK_2</text>
<text x="47.6" y="110.5">VBOOST</text>
<text x="52.7" y="109.8">12V_PROT</text>
<text x="126.6" y="109.2">ETB2_PWM</text>
<text x="11" y="120">CAN+</text>
<text x="115.5" y="118.7">12V_MR</text>
<text x="11" y="121.9">CAN-</text>
<text x="137.8" y="122.5">HS1</text>
<text x="137.8" y="124.4">HS2</text>
<text x="174" y="124.3" transform="rotate(-90 174 124.3)">12V_MR</text>
<text x="9.8" y="127">CAN2+</text>
<text x="9.8" y="128.9">CAN2-</text>
<text x="137.8" y="126.3">HS3</text>
<text x="137.8" y="128.2">HS4</text>
<text x="139" y="137.1">IGN1</text>
<text x="25.1" y="140.3">DIGITAL_1</text>
<text x="25.1" y="142.2">DIGITAL_2</text>
<text x="139" y="142.8">IGN4</text>
<text x="139" y="140.9">IGN3</text>
<text x="139" y="139">IGN2</text>
<text x="25.1" y="149.8">DIGITAL_6</text>
<text x="25.1" y="147.9">DIGITAL_5</text>
<text x="25.1" y="144.1">DIGITAL_3</text>
<text x="25.1" y="146">DIGITAL_4</text>
<text x="28.9" y="153.6">VR1+</text>
<text x="139" y="153">IGN5</text>
<text x="139" y="154.9">IGN6</text>
<text x="28.9" y="158.7">VR2+</text>
<text x="139" y="158.7">IGN8</text>
<text x="139" y="156.8">IGN7</text>
<text x="19.7" y="163.8">5V_SENSOR_1</text>
<text x="64.6" y="172.7">RC1</text>
<text x="139" y="170.8">IGN10</text>
<text x="139" y="172.7">IGN11</text>
<text x="139" y="168.9">IGN9</text>
<text x="11.4" y="178.4">KNOCK_1</text>
<text x="64.6" y="175.2">RC2</text>
<text x="139" y="174.6">IGN12</text>
<text x="11.4" y="184.1">KNOCK_2</text>
<text x="158.7" y="184.1">Perm_Live</text>
<text x="55.4" y="191.7">5V_SENSOR_1</text>
<text x="61.2" y="189.8">12V_MR</text>
<text x="114.3" y="187.9">USB_D-</text>
<text x="114.3" y="189.8">USB_SHIELD</text>
<text x="114.3" y="186">USB_D+</text>
<text x="61.2" y="193.6">VBOOST</text>
<text x="116.6" y="193">Trig_Scope</text>
</g>
<g font-size="1.3" fill="#0000c2">
<text x="192.4" y="18.4">LEFT</text>
<text x="227.3" y="19">RIGHT</text>
<text x="262.9" y="18.4">BLACK</text>
<text x="267.3" y="62.2">RSVD</text>
<text x="180.3" y="137.8">PIN FUNCTIONS</text>
<text x="180.3" y="141.9">12V_KEY - Connect to ignition switch. Powers internal ECU logic.</text>
<text x="180.3" y="143.9">12V_MR - Power input from the ECU-controlled main relay.</text>
<text x="180.3" y="146">PERM_LIVE - 12v permanent battery connection, keeps clock running while powered off.</text>
<text x="180.3" y="148">5V_SENSOR - 5V supply output for ECU sensors</text>
<text x="180.3" y="152.1">LS1-8, LS13-16 - Medium power low-side outputs, no diode (injectors, relays, etc)</text>
<text x="180.3" y="154.1">LS9-12, A-D - High power low-side outputs with freewheel diode (VVT, Idle, PWM solenoids, etc)</text>
<text x="180.3" y="156.2">HS1-4 - Medium power high side outputs</text>
</g>
<g font-size="1.3" fill="#a90000">
<text x="196.8" y="24">1</text>
<text x="196.8" y="26.6">2</text>
<text x="196.8" y="29.1">3</text>
<text x="228.5" y="24">1</text>
<text x="228.5" y="26.6">2</text>
<text x="228.5" y="29.1">3</text>
<text x="274.9" y="24">1</text>
<text x="274.9" y="26.6">2</text>
<text x="274.9" y="29.1">3</text>
<text x="196.8" y="31.7">4</text>
<text x="196.8" y="34.2">5</text>
<text x="228.5" y="31.7">4</text>
<text x="228.5" y="34.2">5</text>
<text x="274.9" y="31.7">4</text>
<text x="274.9" y="34.2">5</text>
<text x="196.8" y="36.7">6</text>
<text x="196.8" y="39.3">7</text>
<text x="196.8" y="41.8">8</text>
<text x="228.5" y="36.7">6</text>
<text x="228.5" y="39.3">7</text>
<text x="228.5" y="41.8">8</text>
<text x="274.9" y="36.7">6</text>
<text x="274.9" y="39.3">7</text>
<text x="274.9" y="41.8">8</text>
<text x="196.1" y="46.9">10</text>
<text x="196.8" y="44.4">9</text>
<text x="227.9" y="46.9">10</text>
<text x="228.5" y="44.4">9</text>
<text x="274.3" y="46.9">10</text>
<text x="274.9" y="44.4">9</text>
<text x="196.1" y="49.4">11</text>
<text x="196.1" y="52">12</text>
<text x="227.9" y="49.4">11</text>
<text x="227.9" y="52">12</text>
<text x="256.6" y="49.7">1</text>
<text x="256.6" y="52.3">2</text>
<text x="274.3" y="49.4">11</text>
<text x="274.3" y="52">12</text>
<text x="196.1" y="54.5">13</text>
<text x="196.1" y="57.1">14</text>
<text x="196.1" y="59.6">15</text>
<text x="227.9" y="54.5">13</text>
<text x="227.9" y="57.1">14</text>
<text x="227.9" y="59.6">15</text>
<text x="256.6" y="54.8">3</text>
<text x="256.6" y="57.3">4</text>
<text x="256.6" y="59.9">5</text>
<text x="274.3" y="59.6">15</text>
<text x="274.3" y="54.5">13</text>
<text x="274.3" y="57.1">14</text>
<text x="196.1" y="62.1">16</text>
<text x="196.1" y="64.7">17</text>
<text x="227.9" y="62.1">16</text>
<text x="227.9" y="64.7">17</text>
<text x="256.6" y="62.4">6</text>
<text x="256.6" y="65">7</text>
<text x="274.3" y="62.1">16</text>
<text x="196.1" y="67.2">18</text>
<text x="196.1" y="69.8">19</text>
<text x="227.9" y="67.2">18</text>
<text x="227.9" y="69.8">19</text>
<text x="256.6" y="67.5">8</text>
<text x="256.6" y="70">9</text>
<text x="196.1" y="72.3">20</text>
<text x="196.1" y="74.8">21</text>
<text x="196.1" y="77.4">22</text>
<text x="227.9" y="72.3">20</text>
<text x="227.9" y="74.8">21</text>
<text x="227.9" y="77.4">22</text>
<text x="256" y="75.1">11</text>
<text x="256" y="77.7">12</text>
<text x="256" y="72.6">10</text>
<text x="196.1" y="79.9">23</text>
<text x="196.1" y="82.5">24</text>
<text x="227.9" y="79.9">23</text>
<text x="227.9" y="82.5">24</text>
<text x="256" y="80.2">13</text>
<text x="256" y="82.7">14</text>
<text x="196.1" y="85">25</text>
<text x="196.1" y="87.5">26</text>
<text x="227.9" y="85">25</text>
<text x="227.9" y="87.5">26</text>
<text x="256" y="85.3">15</text>
<text x="256" y="87.8">16</text>
<text x="196.1" y="90.1">27</text>
<text x="196.1" y="92.6">28</text>
<text x="196.1" y="95.2">29</text>
<text x="227.9" y="90.1">27</text>
<text x="227.9" y="92.6">28</text>
<text x="227.9" y="95.2">29</text>
<text x="196.1" y="97.7">30</text>
<text x="196.1" y="100.2">31</text>
<text x="227.9" y="97.7">30</text>
<text x="227.9" y="100.2">31</text>
<text x="196.1" y="102.8">32</text>
<text x="227.9" y="102.8">32</text>
<text x="255.2" y="107.9">1</text>
<text x="255.2" y="102.8">1</text>
<text x="255.2" y="112.9">1</text>
</g>
<g font-size="1.3" fill="#725600">
<text x="45.1" y="34">File: quad_analog.kicad_sch</text>
<text x="120.6" y="30.9">File: lowside_quad.kicad_sch</text>
<text x="120.6" y="46.1">File: lowside_quad.kicad_sch</text>
<text x="45.1" y="51.8">File: quad_analog.kicad_sch</text>
<text x="45.1" y="69.6">File: quad_analog.kicad_sch</text>
<text x="120.6" y="77.9">File: lowside_quad.kicad_sch</text>
<text x="37.4" y="92.5">File: quad_analog_pullup.kicad_sch</text>
<text x="16.5" y="135">File: psu.kicad_sch</text>
<text x="123.8" y="132.5">File: highside_quad.kicad_sch</text>
<text x="123.8" y="148.3">File: ign4.kicad_sch</text>
<text x="123.8" y="164.2">File: ign4.kicad_sch</text>
<text x="34.3" y="168">File: triggers.kicad_sch</text>
<text x="134.6" y="189.1">File: Keep_Alive.kicad_sch</text>
<text x="20.3" y="194.7">File: knock.kicad_sch</text>
<text x="68.6" y="197.2">File: mcu.kicad_sch</text>
</g>
</svg>
